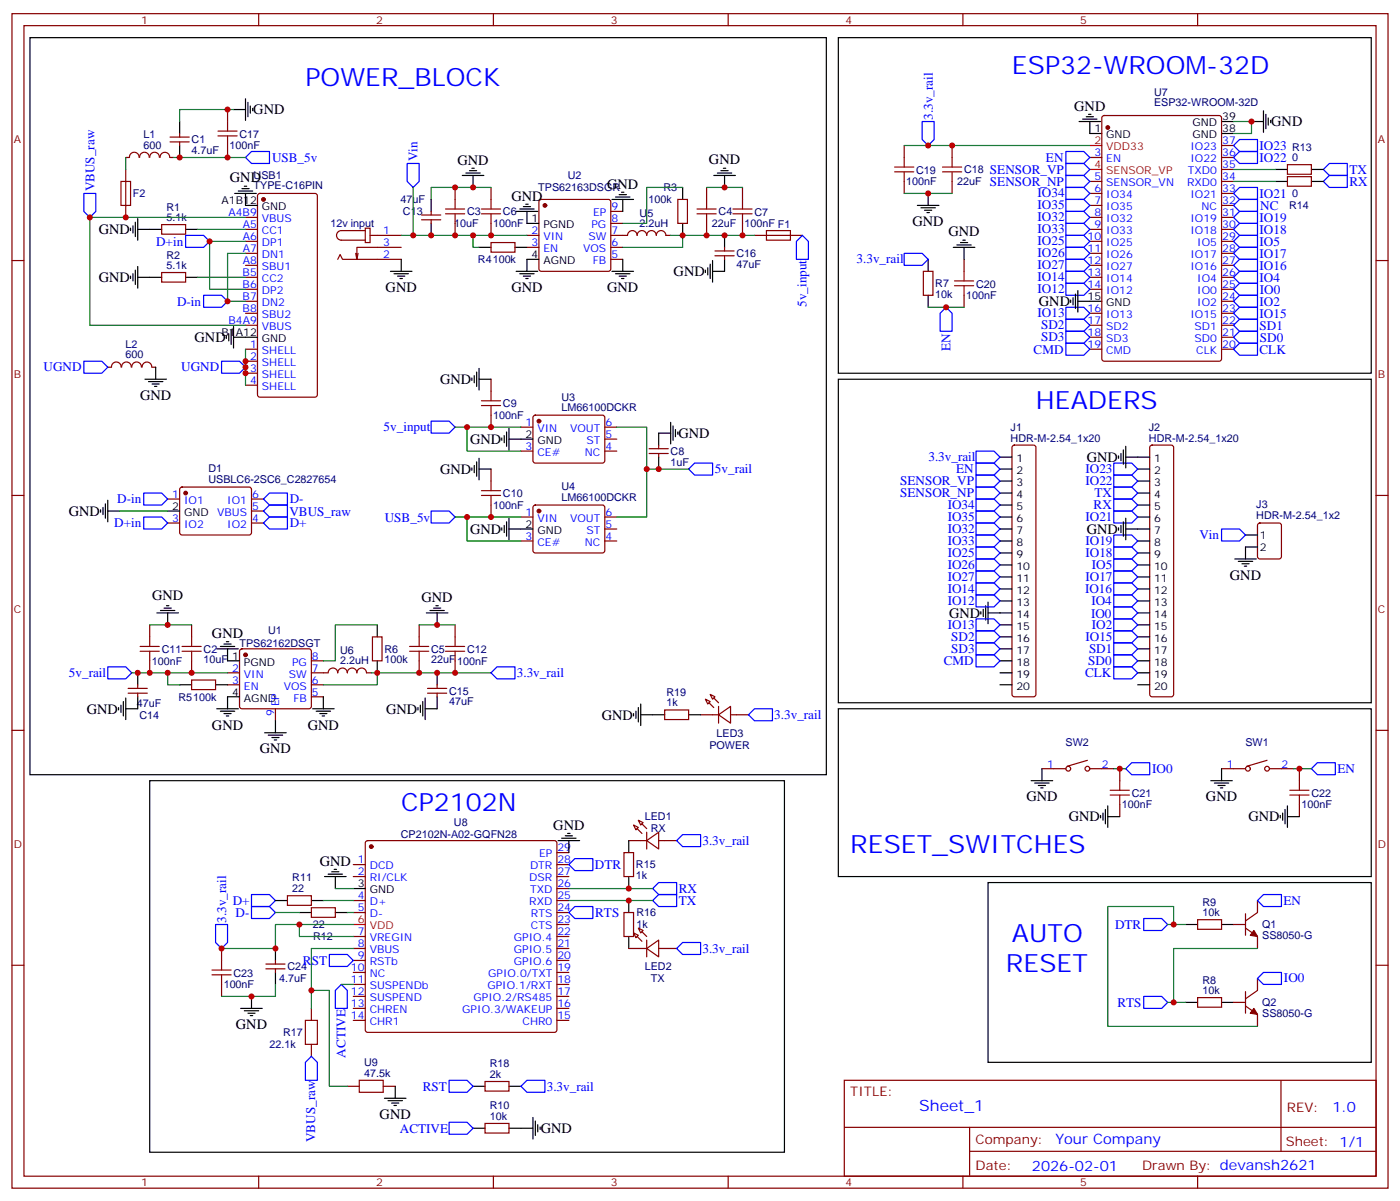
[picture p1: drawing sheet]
<svg xmlns="http://www.w3.org/2000/svg" width="412mm" height="354mm" viewBox="0 0 412 354" stroke-linecap="round" stroke-linejoin="round" font-family="sans-serif">
<g fill="none" stroke="#870000" stroke-width=".35">
<path d="M3.5 4h405.4v345.7h-405.4zM7.1 7.5h398.2v338.7h-398.2zM76.2 4v3.5M145.3 4v3.5M214.5 4v3.5M283.6 4v3.5M352.8 4v3.5M52.9 39.3v1.1M67 32.2v3.6M324.8 34.2l.5-.2h33.8l.7 .4v71.2l-.4 .7h-34.1l-.7-.4v-71.2zM37 49.9v14.1M37 46.4h1.1"/>
<path d="M38.1 46.3a1.41 1.41 0 0 1 1.4-1.5 1.41 1.41 0 0 1 1.5 1.5M41.1 46.3a1.41 1.41 0 0 1 1.4-1.5 1.41 1.41 0 0 1 1.4 1.5M44.1 46.3a1.41 1.41 0 0 1 1.4-1.5 1.41 1.41 0 0 1 1.4 1.5M47.2 46.3a1.41 1.41 0 0 1 1.4-1.5 1.41 1.41 0 0 1 1.4 1.5M50.1 46.4h1.1M50.1 41.8h5.6M50.1 40.4h5.6M52.9 41.8v1M67 42.8v3.6M76.1 57.1l.5-.2h16.2l.6 .5 .1 58.8-.5 .7h-16.4l-.7-.5-.1-58.8zM134.1 55.2v3.5M144.6 55.2v3.5"/>
<path d="M159 58.9l.5-.2h19.7l.5 .2 .2 .5v19.8l-.2 .5-.5 .2h-19.7l-.5-.3-.3-.4v-19.8zM199.7 58.7h2.8v7.1h-2.8zM208.1 55.2v3.5M218.7 55.2v3.5M266.3 42.8v3.6M266.3 53.4v3.5M280.5 42.8v3.6M280.5 53.4v3.5M321 46.4h3.6M321 53.4h3.6M321 56.9h3.6M359.8 46.4h3.6"/>
<path d="M359.8 42.8h3.6M359.8 49.9h3.6M359.8 53.4h3.6M359.8 56.9h3.6M379.2 48.5h7.1v2.8h-7.1zM379.2 52h7.1v2.8h-7.1zM3.5 76.7h3.6M47.6 66.1h7.1v2.8h-7.1zM72.3 64h3.5M72.3 67.5h3.5M72.3 71h3.5M72.3 74.6h3.5"/>
<path d="M72.3 78.1h3.5M99.5 76.3l.7-1.4 .7 1.4h17.3M105.5 74.6l-.4 1.7M107.6 67.2h1.4v4.2h-1.4zM107.6 67.9h-7.1a1.41 1.41 0 0 0-1.4 1.4 1.41 1.41 0 0 0 1.4 1.4h7.1M109 69.3h9.2M118.2 72.8h-13.1v3.5l-.3-1.7M124.2 64.7h5.6M124.2 63.3h5.6M127 62.2v1.1M127 64.7v1.1M134.1 65.8v3.5"/>
<path d="M144.6 71.4h7.1v2.8h-7.1zM144.6 65.8v3.5M155.2 69.3h3.5M155.2 72.8h3.5M179.9 69.3h5a1.41 1.41 0 0 1 1.4-1.4 1.41 1.41 0 0 1 1.4 1.4 1.41 1.41 0 0 1 1.4-1.4 1.41 1.41 0 0 1 1.4 1.4 1.41 1.41 0 0 1 1.4-1.4 1.41 1.41 0 0 1 1.4 1.4 1.41 1.41 0 0 1 1.4-1.4 1.41 1.41 0 0 1 1.4 1.4h1.5M179.9 72.8h3.5M179.9 76.3h3.5M179.9 65.8h3.5M179.9 62.2h3.5M208.1 65.8v3.5M210.6 75.3h5.7M210.6 73.9h5.7"/>
<path d="M213.4 72.8v1.1M213.4 75.3v1M218.7 65.8v3.5M222.2 69.3h14.2M272 79.9h2.8v7h-2.8zM284 76.3v3.6M321 64h3.6M321 67.5h3.6M321 71h3.6M321 74.6h3.6M321 78.1h3.6M321 60.5h3.6"/>
<path d="M359.8 64h3.6M359.8 67.5h3.6M359.8 71h3.6M359.8 74.6h3.6M359.8 78.1h3.6M359.8 60.5h3.6M405.3 76.7h3.6M47.6 80.2h7.1v2.8h-7.1zM72.3 81.6h3.5M72.3 85.2h3.5M72.3 88.7h3.5M72.3 92.2h3.5"/>
<path d="M72.3 95.7h3.5M284 86.9v3.6M321 81.6h3.6M321 85.2h3.6M321 92.2h3.6M321 95.7h3.6M321 99.3h3.6M359.8 81.6h3.6M359.8 85.2h3.6M359.8 88.7h3.6M359.8 92.2h3.6M359.8 95.7h3.6"/>
<path d="M359.8 99.3h3.6M31.7 108.1h1.1M32.9 108.1a1.41 1.41 0 0 1 1.4-1.5 1.41 1.41 0 0 1 1.4 1.5M35.8 108.1a1.41 1.41 0 0 1 1.4-1.5 1.41 1.41 0 0 1 1.5 1.5M38.8 108.1a1.41 1.41 0 0 1 1.4-1.5 1.41 1.41 0 0 1 1.4 1.5M41.9 108.1a1.41 1.41 0 0 1 1.4-1.5 1.41 1.41 0 0 1 1.4 1.5M44.8 108.1h1.1M72.3 102.8h3.5M72.3 106.3h3.5M72.3 109.9h3.5M72.3 113.4h3.5M144.6 111.6v3.5"/>
<path d="M321 102.8h3.6M359.8 102.8h3.6M144.6 122.2v3.5M144.6 138.1v3.5M153.5 125.7h3.5M153.5 132.8h3.5M157.2 122.4l.5-.2 20 .1 .5 .6-.1 13-.7 .4-20-.1-.4-.6v-12.7zM178.2 125.7h3.5M178.2 132.8h3.5M178.2 129.3h3.5M191.2 133.5h5.6M191.2 132.1h5.6"/>
<path d="M194 131v1.1M194 133.5v1M298.3 131.2l.5-.2h5.6l.5 .2 .3 .5v72.7l-.3 .5-.5 .2h-5.6l-.5-.2-.2-.5v-72.7zM338.9 131.2l.5-.2h5.6l.5 .2 .2 .5v72.7l-.2 .5-.5 .2h-5.6l-.5-.2-.2-.5v-72.7zM3.5 145.8h3.6M49.4 146.9h3.5M49.4 154h3.5M53.2 143.6l.4-.2h20.1l.4 .7-.1 12.9-.6 .5-20.1-.1-.4-.6v-12.7zM74.1 146.9h3.5M74.1 154h3.5M74.1 150.4h3.5M144.6 148.7v3.5"/>
<path d="M153.5 152.2h3.5M153.5 159.2h3.5M157.2 148.9l.5-.2h20l.5 .7-.1 12.9-.7 .5-20-.1-.4-.6v-12.7zM178.2 152.2h3.5M178.2 159.2h3.5M178.2 155.7h3.5M370.7 154.2l.4-.2h5.7l.6 .4 .1 9.4-.5 .7h-5.9l-.6-.4-.1-9.4zM405.3 145.8h3.6M44.1 183.9v3.6M44.1 194.5v3.5M56.4 183.9v3.6M56.4 194.5v3.5"/>
<path d="M67 198h3.6M70.8 191.2l.5-.2h19.7l.5 .2 .2 .5v16.2l-.2 .5-.5 .2h-19.7l-.5-.2-.2-.5v-16.2zM91.7 198h5a1.41 1.41 0 0 1 1.4-1.4 1.41 1.41 0 0 1 1.4 1.5 1.41 1.41 0 0 1 1.4-1.5 1.41 1.41 0 0 1 1.4 1.5 1.41 1.41 0 0 1 1.4-1.5 1.41 1.41 0 0 1 1.4 1.5 1.41 1.41 0 0 1 1.4-1.5 1.41 1.41 0 0 1 1.4 1.5l1.5-.1M91.7 194.5h3.5M109.7 187.5h2.8v7h-2.8zM123.5 183.9v3.6M123.5 194.5v3.5M134.1 183.9v3.6M134.1 194.5v3.5M3.5 215h3.6M37.7 204h5.7M37.7 202.6h5.7"/>
<path d="M40.6 201.6v1M40.6 204v1.1M56.4 200.2h7.1v2.8h-7.1zM67 201.6h3.6M81.1 208.6v3.6M91.7 201.6h3.5M91.7 205.1h3.5M125.9 204h5.7M125.9 202.6h5.7M128.8 201.6v1M128.8 204v1.1M195.8 209h7v2.8h-7z"/>
<path d="M206.4 210.4h5.3M207.8 205.8l1.4 .7-.7 .7zM209.2 204.4l1.4 .7-.7 .7zM211.7 210.4l3.5-2.5v5zM211.7 207.9v5M215.2 210.4h5.3M405.3 215h3.6M306.9 226.3h7.1M320.3 223.8l-6 1.8M321 226.3h7.1M329.8 226.3v3.5M329.8 236.9v3.5"/>
<path d="M359.8 226.3h7.1M373.2 223.8l-6 1.8M373.9 226.3h7.1M382.8 226.3v3.5M382.8 236.9v3.5M104.1 254.5h3.5M104.1 258h3.5M107.8 247.6l.5-.2h55l.5 .2 .2 .5v55.1l-.2 .5-.5 .2h-55l-.5-.3-.2-.4v-55.1zM164 254.5h3.6M164 258h3.6M164 251h3.6M183.8 251h2.8v7h-2.8z"/>
<path d="M185.2 247.4h5.3M186.6 242.9l1.4 .7-.7 .7zM188 241.4l1.4 .7-.7 .8zM190.5 247.4l3.5-2.4v4.9zM190.5 245v4.9M194 247.4h5.3M65.3 279.2v3.5M84.7 263.7h7v2.8h-7zM91.7 267.2h7.1v2.8h-7.1zM104.1 265.1h3.5M104.1 268.6h3.5M104.1 275.7h3.5"/>
<path d="M104.1 279.2h3.5M164 272.1h3.6M164 265.1h3.6M164 268.6h3.6M164 275.7h3.6M164 279.2h3.6M164 261.5h3.6M183.8 268.6h2.8v7.1h-2.8zM185.2 279.2h5.3M186.6 274.6l1.4 .7-.7 .7zM188 273.2l1.4 .7-.7 .7zM190.5 279.2l3.5-2.5v5z"/>
<path d="M190.5 276.7v5M194 279.2h5.3M352.8 270.7h7v2.8h-7zM363.4 272.1h3.5M366.9 269v6.3M366.9 273.2l3.5 2.5v3.5M370.4 265.1v3.5l-3.5 2.5M3.5 284.1h3.6M65.3 289.8v3.5M78.3 285.2h5.7M78.3 283.8h5.7M81.1 282.7v1.1"/>
<path d="M81.1 285.2v1M91.7 296.8v3.6M104.1 282.7h3.5M104.1 286.2h3.5M104.1 289.8h3.5M104.1 293.3h3.5M104.1 296.8h3.5M164 282.7h3.6M164 286.2h3.6M164 289.8h3.6M164 293.3h3.6M164 296.8h3.6"/>
<path d="M352.8 293.7h7v2.8h-7zM363.4 295.1h3.5M366.9 291.9v6.3M366.9 296.1l3.5 2.5v3.5M370.4 288v3.5l-3.5 2.5M405.3 284.1h3.6M91.7 307.4v3.5M102.3 319.8h3.5M104.1 300.4h3.5M112.9 319.8h3.5M142.9 318.3h7v2.9h-7zM164 300.4h3.6"/>
<path d="M248.7 318h156.6v28.2h-156.6zM377.3 318v20.9M142.9 330.7h7v2.8h-7zM248.7 331.8h156.5M285.6 338.9h119.6M285.6 331.8v14.2M76.2 346.2v3.5M145.3 346.2v3.5M214.5 346.2v3.5M283.6 346.2v3.5M352.8 346.2v3.5"/>
<circle cx="314.7" cy="226.3" r=".71"/>
<circle cx="320.3" cy="226.3" r=".71"/>
<circle cx="367.6" cy="226.3" r=".71"/>
<circle cx="373.2" cy="226.3" r=".71"/>
</g>
<g fill="#870000" stroke="#870000" stroke-width=".35">
<path d="M369.4 273.9l1 1.8-2.1-.4z"/>
<path d="M369.4 296.8l1 1.8-2.1-.4z"/>
<path d="M187.7 243.9l1.4 1.4z"/>
<path d="M189.1 242.5l1.4 1.4z"/>
<path d="M187.7 275.7l1.4 1.4z"/>
<path d="M189.1 274.2l1.4 1.5z"/>
<path d="M208.8 206.9l1.5 1.4z"/>
<path d="M210.3 205.5l1.4 1.4z"/>
<circle cx="77.6" cy="58.7" r=".53"/>
<circle cx="54.7" cy="145.1" r=".53"/>
<circle cx="72.3" cy="192.8" r=".53"/>
<circle cx="160.5" cy="60.5" r=".53"/>
<circle cx="158.7" cy="124" r=".53"/>
<circle cx="158.7" cy="150.4" r=".53"/>
<circle cx="326.3" cy="37.5" r=".53"/>
<circle cx="109.4" cy="249.2" r=".53"/>
</g>
<g fill="none" stroke="#000" stroke-width=".35">
<path d="M8.8 11.1h234.6v216.9h-234.6zM246.9 11.1h157v98.8h-157zM52.9 35.8v3.5M68.8 32.2h3.5M72.3 29.1v6.3M73 30.1v4.3M73.7 31.2v2.1M74.4 31.9v.7M317.9 35.8h6.3M318.9 35.1h4.2M320 34.4h2.1M320.7 33.7h.7"/>
<path d="M321 35.8v3.5h3.6M359.8 35.8h3.6M359.8 39.3h3.6M368.7 35.8h3.5M372.2 32.6v6.3M372.9 33.7v4.2M373.6 34.7v2.1M374.3 35.4v.7M52.9 42.8v3.6M69.1 56.9h6.4M70.2 56.2h4.2M71.3 55.5h2.1"/>
<path d="M72 54.8h.7M72.3 56.9v3.6h3.5M127 58.7v3.5M136.2 51.6h6.3M137.2 50.9h4.3M138.3 50.2h2.1M139 49.5h.7M139.3 51.6v3.6M180.3 58.7h6.3M181.3 58h4.3M182.4 57.3h2.1M183.1 56.6h.7"/>
<path d="M183.4 58.7v3.5M201.1 55.2v3.5M210.3 51.6h6.3M211.3 50.9h4.2M212.4 50.2h2.1M213.1 49.5h.7M213.4 51.6v3.6M273.4 56.9v3.6M375.7 49.9h3.5M375.7 53.4h3.5M386.3 49.9h3.5M386.3 53.4h3.5"/>
<path d="M38.5 67.2v.7M39.2 66.5v2.1M39.9 65.4v4.2M39.9 79.5v4.2M40.6 67.5h7M40.6 64.3v6.4M40.6 78.5v6.3M54.7 67.5h3.5M115 79.9h6.4M118.2 76.3v3.6M127 65.8v3.5M141.1 72.8h3.5"/>
<path d="M151.7 72.8h3.5M152 79.9h6.4M152 62.2h6.4M153.1 61.5h4.2M154.2 60.8h2.1M154.9 60.1h.7M155.2 62.2v3.6h3.5M158.7 76.3h-3.5v3.6M180.3 79.9h6.3M183.4 76.3v3.6M201.1 65.8v3.5M207.8 79.5v.7"/>
<path d="M208.5 78.8v2.1M209.2 77.8v4.2M209.9 76.7v6.3M213.4 76.3v3.6h-3.5M213.4 69.3v3.5M270.2 60.5h6.4M271.3 61.2h4.2M272.3 61.9h2.2M273 62.6h.8M273.4 76.3v3.6M280.8 72.8h6.4M281.9 72.1h4.2"/>
<path d="M282.9 71.4h2.1M283.6 70.7h.7M284 72.8v3.5M38.5 81.3v.7M39.2 80.6v2.1M40.6 81.6h7M54.7 81.6h3.5M66.7 98.9v.7M67.4 98.2v2.1M68.1 97.2v4.2M68.8 99.3h7M68.8 96.1v6.3"/>
<path d="M116.1 80.6h4.2M117.1 81.3h2.1M117.8 82h.7M153.1 80.6h4.2M154.2 81.3h2.1M154.9 82h.7M181.3 80.6h4.3M182.4 81.3h2.1M183.1 82h.7M273.4 86.9v3.6M315.4 88.3v.7M316.1 87.6v2.1"/>
<path d="M316.8 86.6v4.2M317.5 88.7h7.1M317.5 85.5v6.4M42.7 111.6h6.3M43.7 112.3h4.3M44.8 113h2.1M45.5 113.7h.7M45.9 108.1v3.5M139 111.3v.7M139.7 110.6v2.1M140.4 109.5v4.2M141.1 111.6h3.5"/>
<path d="M141.1 108.4v6.4M246.9 111.6h157v95.3h-157zM139 137.7v.7M139.7 137v2.1M140.4 136v4.2M141.1 134.9v6.4M141.1 138.1h3.5M147.8 128.9v.7M148.5 128.2v2.1M149.2 127.1v4.3M149.9 129.3h7.1M149.9 126.1v6.3"/>
<path d="M194 134.5v3.6M197.6 127.5h-3.6v3.5M197.6 124.3v6.4M198.3 125.4v4.2M199 126.4v2.2M199.7 127.1v.7M294.6 138.1h3.5M294.6 134.5h3.5M329.5 134.2v.7M330.2 133.5v2.1M330.9 132.4v4.3M331.6 134.5h7.1"/>
<path d="M331.6 131.4v6.3M335.1 138.1h3.6M29.6 150.1v.7M30.3 149.4v2.1M31 148.3v4.2M31.7 150.4h3.6M31.7 147.2v6.4M49.4 150.4h3.5M147.8 155.4v.7M148.5 154.7v2.1M149.2 153.6v4.2M149.9 155.7h7.1"/>
<path d="M149.9 152.5v6.4M294.6 155.7h3.5M294.6 141.6h3.5M294.6 145.1h3.5M294.6 148.7h3.5M294.6 152.2h3.5M294.6 159.2h3.5M329.5 155.4v.7M330.2 154.7v2.1M330.9 153.6v4.2M331.6 155.7h7.1M331.6 152.5v6.4"/>
<path d="M335.1 141.6h3.6M335.1 145.1h3.6M335.1 148.7h3.6M335.1 152.2h3.6M335.1 159.2h3.6M366.9 157.5h3.5M47.3 179.7h4.2M48.3 179h2.1M49 178.3h.7M126.6 179.7h4.3M127.7 179h2.1M128.4 178.3h.7"/>
<path d="M289.6 179.4v2.1M290.3 178.3v4.2M291 177.2v6.4M294.6 162.8h3.5M294.6 166.3h3.5M294.6 169.8h3.5M294.6 173.4h3.5M294.6 176.9h3.5M335.1 162.8h3.6M335.1 166.3h3.6M335.1 169.8h3.6M335.1 173.4h3.6"/>
<path d="M335.1 176.9h3.6M363.7 164.5h6.4M364.8 165.2h4.2M365.8 165.9h2.1M366.5 166.7h.7M370.4 161h-3.5v3.5M40.6 198v3.6M46.2 180.4h6.4M49.4 180.4v3.5M63.9 191h6.3M64.9 190.3h4.2M66 189.6h2.1"/>
<path d="M66.7 188.9h.7M67 191v3.5h3.6M111.1 183.9v3.6M111.1 194.5v3.5M125.6 180.4h6.3M128.8 180.4v3.5M128.8 198v3.6M288.9 180.1v.7M291 180.4h7.1M294.6 194.5h3.5M294.6 191h3.5M294.6 183.9h3.5"/>
<path d="M294.6 187.5h3.5M294.6 198h3.5M335.1 194.5h3.6M335.1 180.4h3.6M335.1 191h3.6M335.1 183.9h3.6M335.1 187.5h3.6M335.1 198h3.6M34.9 208.3v.7M35.6 207.6v2.1M36.3 206.5v4.2M37 205.5v6.3"/>
<path d="M40.6 205.1v3.5h-3.6M52.9 201.6h3.5M63.5 201.6h3.5M63.9 208.6h6.3M64.9 209.3h4.2M66 210h2.1M66.7 210.7h.7M70.6 205.1h-3.6v3.5M78 215.7h6.3M79 216.4h4.3M80.1 217.1h2.1M80.8 217.8h.7"/>
<path d="M81.1 212.2v3.5M92.1 208.6h6.3M93.1 209.3h4.3M94.2 210h2.1M94.9 210.7h.7M95.2 205.1v3.5M123.1 208.3v.7M123.8 207.6v2.1M124.5 206.5v4.2M125.2 205.5v6.3M128.8 205.1v3.5h-3.6M186.6 210v.7"/>
<path d="M187.3 209.3v2.2M188 208.3v4.2M188.7 210.4h7.1M188.7 207.2v6.4M202.8 210.4h3.6M246.9 208.6h157v49.4h-157zM294.6 201.6h3.5M335.1 201.6h3.6M44.1 229.8h187v109.4h-187zM303.7 229.8h6.4M304.8 230.5h4.2M305.9 231.2h2.1"/>
<path d="M306.6 231.9h.7M306.9 226.3v3.5M324.9 239.3v2.1M325.6 238.3v4.2M326.3 237.2v6.4M356.7 229.8h6.3M357.7 230.5h4.2M358.8 231.2h2.1M359.5 231.9h.7M359.8 226.3v3.5M377.8 239.3v2.1M378.5 238.3v4.2"/>
<path d="M379.2 237.2v6.4M95.6 258h6.4M96.7 257.3h4.2M97.7 256.6h2.1M98.4 255.9h.7M98.8 258v3.5M164.4 247.4h6.3M165.5 246.7h4.2M166.5 246h2.1M167.2 245.3h.7M167.6 247.4v3.6M185.2 247.4v3.6"/>
<path d="M185.2 258v3.5M291 259.8h112.9v52.9h-112.9zM324.2 240v.7M326.3 240.4h3.5M377.1 240v.7M379.2 240.4h3.6M81.1 279.2v3.5M81.1 265.1h3.6M88.2 268.6h3.5M91.7 265.1h3.5M98.8 268.6h3.5M104.1 261.5h3.5"/>
<path d="M185.2 265.1v3.5M185.2 275.7v3.5M349.2 272.1h3.6M359.8 272.1h3.6M70.9 296.8h6.4M72 297.5h4.2M73 298.2h2.1M73.7 298.9h.7M74.1 293.3v3.5M81.1 286.2v3.6M349.2 295.1h3.6M359.8 295.1h3.6"/>
<path d="M116.4 319.8v3.5M139.3 319.8h3.6M149.9 319.8h3.6M113.2 323.3h6.4M114.3 324h4.2M115.4 324.7h2.1M116.1 325.4h.7M139.3 332.1h3.6M149.9 332.1h7.1M157 328.9v6.4M157.7 330v4.2M158.4 331v2.2"/>
<path d="M159.1 331.8v.7"/>
</g>
<g fill="none" stroke="#008700" stroke-width=".35">
<path d="M68.8 32.2h-15.9v3.6M363.4 35.8h5.3v3.5h-5.3M37 46.4v3.5M51.2 46.4h21.1M121.7 55.2v14.1M144.6 55.2h-17.6v3.5M201.1 55.2h-10.6v10.6h-7.1M208.1 55.2h10.6M266.3 42.8h54.7M266.3 56.9h14.2M363.4 49.9h12.3M363.4 53.4h12.3"/>
<path d="M58.2 67.5h14.1M72.3 71h-10.6v14.2h10.6M72.3 74.6h-5.3v14.1h5.3M72.3 64h-45.8v31.7h45.8M118.2 69.3h37M139.3 69.3v3.5h1.8M197.6 69.3h24.6M201.1 69.3v3.5h-17.7M58.2 81.6h14.1M273.4 90.5h10.6M72.3 102.8v10.6M134.1 125.7h19.4"/>
<path d="M137.6 125.7v7.1h15.9M181.7 125.7h8.8v26.5h-8.8M190.5 138.1h12.3M35.3 150.4h14.1M134.1 152.2h19.4M137.6 152.2v7h15.9M38.8 198h28.2M44.1 183.9h12.3M49.4 198v3.6h3.5M109.4 198h35.2M111.1 198v3.6h-15.9M111.1 183.9h-12.3v10.6h-3.6"/>
<path d="M123.5 183.9h10.6M328.1 226.3h3.5M381 226.3h5.3M81.1 268.6h7.1M88.2 272.1v3.6h15.9M95.2 265.1h8.9M98.8 261.5h5.3M102.3 268.6h1.8M104.1 272.1h-23v7.1h-15.8M104.1 279.2h-12.4v17.6M167.6 261.5h24.7M167.6 265.1h24.7"/>
<path d="M344 272.1h5.2M345.7 272.1v-5.3h-19.4v35.3h44.1M370.4 279.2h-24.7v15.9M81.1 289.8v3.5h-15.8M91.7 291.5h5.3v28.3h5.3M100.5 289.8h3.6M344 295.1h5.2"/>
</g>
<g fill="none" stroke="#00f" stroke-width=".35">
<path d="M271.6 35.8h3.6v5.3l-1.8 1.7-1.8-1.7zM24.7 56.9h3.5v5.3l-1.7 1.8-1.8-1.8zM72.3 46.4l1.8-1.8h5.3v3.5h-5.3zM119.9 48.1h3.6v5.3l-1.8 1.8-1.8-1.8zM314 55.2h5.3l1.7 1.7-1.7 1.8h-5.3zM314 58.7h5.3l1.7 1.8-1.7 1.7h-5.3zM314 48.1h5.3l1.7 1.8-1.7 1.7h-5.3zM314 51.6h5.3l1.7 1.8-1.7 1.8h-5.3zM314 44.6h5.3l1.7 1.8-1.7 1.7h-5.3zM363.4 46.4l1.7-1.8h5.3v3.5h-5.3zM363.4 42.8l1.7-1.7h5.3v3.5h-5.3zM365.1 55.2h5.3v3.5h-5.3l-1.7-1.8z"/>
<path d="M365.1 58.7h5.3v3.5h-5.3l-1.7-1.7zM389.8 49.9l1.8-1.8h5.3v3.5h-5.3zM389.8 53.4l1.8-1.8h5.3v3.6h-5.3zM54.7 69.3h5.3l1.7 1.7-1.7 1.8h-5.3zM236.4 69.3l1.7 1.7v5.3h-3.5v-5.3zM266.3 74.6h5.3l1.8 1.7-1.8 1.8h-5.3zM314 79.9h5.3l1.7 1.7-1.7 1.8h-5.3zM314 69.3h5.3l1.7 1.7-1.7 1.8h-5.3zM314 72.8h5.3l1.7 1.8-1.7 1.7h-5.3zM314 76.3h5.3l1.7 1.8-1.7 1.8h-5.3zM314 62.2h5.3l1.7 1.8-1.7 1.8h-5.3zM314 65.8h5.3l1.7 1.7-1.7 1.8h-5.3z"/>
<path d="M363.4 78.1l1.7-1.8h5.3v3.6h-5.3zM363.4 74.6l1.7-1.8h5.3v3.5h-5.3zM365.1 69.3h5.3v3.5h-5.3l-1.7-1.8zM365.1 65.8h5.3v3.5h-5.3l-1.7-1.8zM365.1 62.2h5.3v3.6h-5.3l-1.7-1.8zM60 86.9h5.3l1.7 1.8-1.7 1.8h-5.3zM278.7 90.5l1.8 1.7v5.3h-3.6v-5.3zM314 83.4h5.3l1.7 1.8-1.7 1.7h-5.3zM314 90.5h5.3l1.7 1.7-1.7 1.8h-5.3zM314 94h5.3l1.7 1.7-1.7 1.8h-5.3zM314 97.5h5.3l1.7 1.8-1.7 1.7h-5.3zM363.4 85.2l1.7-1.8h5.3v3.5h-5.3z"/>
<path d="M363.4 81.6l1.7-1.7h5.3v3.5h-5.3zM365.1 86.9h5.3v3.6h-5.3l-1.7-1.8zM365.1 90.5h5.3v3.5h-5.3l-1.7-1.8zM365.1 97.5h5.3v3.5h-5.3l-1.7-1.7zM365.1 94h5.3v3.5h-5.3l-1.7-1.8zM24.7 106.3h5.3l1.7 1.8-1.7 1.8h-5.3zM65.3 106.3h5.3l1.7 1.8-1.7 1.8h-5.3zM314 101h5.3l1.7 1.8-1.7 1.8h-5.3zM365.1 101h5.3v3.6h-5.3l-1.7-1.8zM127 124h5.3l1.8 1.7-1.8 1.8h-5.3zM202.8 138.1l1.8-1.8h5.3v3.5h-5.3zM287.5 136.3h5.3l1.8 1.8-1.8 1.7h-5.3z"/>
<path d="M287.5 139.8h5.3l1.8 1.8-1.8 1.8h-5.3zM287.5 132.8h5.3l1.8 1.7-1.8 1.8h-5.3zM328.1 136.3h5.3l1.7 1.8-1.7 1.7h-5.3zM328.1 139.8h5.3l1.7 1.8-1.7 1.8h-5.3zM42.3 152.2h5.3l1.8 1.8-1.8 1.7h-5.3zM42.3 145.1h5.3l1.8 1.8-1.8 1.8h-5.3zM77.6 150.4l1.8-1.7h5.3v3.5h-5.3zM77.6 154l1.8-1.8h5.3v3.5h-5.3zM77.6 146.9l1.8-1.8h5.3v3.6h-5.3zM127 150.4h5.3l1.8 1.8-1.8 1.8h-5.3zM287.5 143.4h5.3l1.8 1.7-1.8 1.8h-5.3zM287.5 146.9h5.3l1.8 1.8-1.8 1.7h-5.3z"/>
<path d="M287.5 150.4h5.3l1.8 1.8-1.8 1.8h-5.3zM287.5 157.5h5.3l1.8 1.7-1.8 1.8h-5.3zM287.5 154h5.3l1.8 1.7-1.8 1.8h-5.3zM328.1 146.9h5.3l1.7 1.8-1.7 1.7h-5.3zM328.1 143.4h5.3l1.7 1.7-1.7 1.8h-5.3zM328.1 150.4h5.3l1.7 1.8-1.7 1.8h-5.3zM328.1 157.5h5.3l1.7 1.7-1.7 1.8h-5.3zM359.8 155.7h5.3l1.8 1.8-1.8 1.7h-5.3zM287.5 168.1h5.3l1.8 1.7-1.8 1.8h-5.3zM287.5 164.5h5.3l1.8 1.8-1.8 1.8h-5.3zM287.5 161h5.3l1.8 1.8-1.8 1.7h-5.3zM287.5 171.6h5.3l1.8 1.8-1.8 1.7h-5.3z"/>
<path d="M287.5 175.1h5.3l1.8 1.8-1.8 1.7h-5.3zM328.1 161h5.3l1.7 1.8-1.7 1.7h-5.3zM328.1 168.1h5.3l1.7 1.7-1.7 1.8h-5.3zM328.1 171.6h5.3l1.7 1.8-1.7 1.7h-5.3zM328.1 164.5h5.3l1.7 1.8-1.7 1.8h-5.3zM328.1 175.1h5.3l1.7 1.8-1.7 1.7h-5.3zM328.1 178.6h5.3l1.7 1.8-1.7 1.8h-5.3zM31.7 196.3h5.3l1.8 1.7-1.8 1.8h-5.3zM144.6 198l1.8-1.7h5.3v3.5h-5.3zM287.5 192.8h5.3l1.8 1.7-1.8 1.8h-5.3zM287.5 189.2h5.3l1.8 1.8-1.8 1.8h-5.3zM287.5 185.7h5.3l1.8 1.8-1.8 1.7h-5.3z"/>
<path d="M287.5 182.2h5.3l1.8 1.7-1.8 1.8h-5.3zM328.1 196.3h5.3l1.7 1.7-1.7 1.8h-5.3zM328.1 189.2h5.3l1.7 1.8-1.7 1.8h-5.3zM328.1 192.8h5.3l1.7 1.7-1.7 1.8h-5.3zM328.1 185.7h5.3l1.7 1.8-1.7 1.7h-5.3zM328.1 182.2h5.3l1.7 1.7-1.7 1.8h-5.3zM220.5 210.4l1.7-1.8h5.3v3.6h-5.3zM333.4 224.5h5.3v3.5h-5.3l-1.8-1.7zM386.3 226.3l1.8-1.8h5.2v3.5h-5.2zM167.6 254.5l1.7-1.8h5.3v3.6h-5.3zM199.3 247.4l1.8-1.7h5.3v3.5h-5.3zM63.5 272.1h3.5v5.3l-1.7 1.8-1.8-1.8z"/>
<path d="M74.1 263.3h5.3l1.7 1.8-1.7 1.7h-5.3zM74.1 266.8h5.3l1.7 1.8-1.7 1.8h-5.3zM167.6 268.6l1.7-1.8h5.3v3.6h-5.3zM192.3 261.5l1.7-1.7h5.3v3.5h-5.3zM192.3 265.1l1.7-1.8h5.3v3.5h-5.3zM201.1 277.4h5.3v3.6h-5.3l-1.8-1.8zM336.9 270.4h5.3l1.8 1.7-1.8 1.8h-5.3zM370.4 265.1l1.8-1.8h5.3v3.5h-5.3zM97 281h5.3l1.8 1.7-1.8 1.8h-5.3zM100.5 289.8l1.8 1.7v5.3h-3.5v-5.3zM336.9 293.3h5.3l1.8 1.8-1.8 1.7h-5.3zM370.4 288l1.8-1.8h5.3v3.6h-5.3z"/>
<path d="M90 312.7l1.7-1.8 1.8 1.8v5.3h-3.5zM132.3 318h5.3l1.7 1.8-1.7 1.7h-5.3zM155.2 318h5.3v3.5h-5.3l-1.7-1.7zM132.3 330.3h5.3l1.7 1.8-1.7 1.8h-5.3z"/>
</g>
<g fill="none" stroke="#a10000" stroke-width=".35">
<path d="M64.2 38.6h5.6M67 35.8v2.8M35.6 53.4h2.9v7.1h-2.9zM64.2 40h5.6M67 40v2.8M134.1 58.7v2.8M144.6 58.7v2.8M208.1 58.7v2.8M218.7 58.7v2.8M263.5 50.6h5.7M263.5 49.2h5.7M266.3 46.4v2.8"/>
<path d="M266.3 50.6v2.8M277.6 50.6h5.7M277.6 49.2h5.7M280.5 46.4v2.8M280.5 50.6v2.8M131.2 62.9h5.7M131.2 61.5h5.7M134.1 62.9v2.9M141.8 62.9h5.7M141.8 61.5h5.7M144.6 62.9v2.9M205.3 62.9h5.7"/>
<path d="M205.3 61.5h5.7M208.1 62.9v2.9M215.9 62.9h5.6M215.9 61.5h5.6M218.7 62.9v2.9M225.8 67.9h7v2.8h-7zM284 79.9v2.8M281.2 82.7h5.6M281.2 84.1h5.6M284 84.1v2.8M141.8 119.4h5.7M141.8 118h5.7"/>
<path d="M144.6 115.1v2.9M144.6 119.4v2.8M141.8 145.8h5.7M141.8 144.4h5.7M144.6 141.6v2.8M144.6 145.8v2.9M41.3 191.7h5.6M41.3 190.3h5.6M44.1 187.5v2.8M44.1 191.7v2.8M53.6 191.7h5.7M53.6 190.3h5.7"/>
<path d="M56.4 187.5v2.8M56.4 191.7v2.8M120.6 191.7h5.7M120.6 190.3h5.7M123.5 187.5v2.8M123.5 191.7v2.8M131.2 191.7h5.7M131.2 190.3h5.7M134.1 187.5v2.8M134.1 191.7v2.8M327 234h5.7M327 232.6h5.7"/>
<path d="M329.8 229.8v2.8M329.8 234v2.9M379.9 234h5.7M379.9 232.6h5.7M382.8 229.8v2.8M382.8 234v2.9M62.4 285.5h5.7M62.4 286.9h5.7M65.3 282.7v2.8M65.3 286.9v2.9M90 300.4h3.5v7h-3.5zM105.8 318h7.1v3.5h-7.1z"/>
</g>
<path d="M321 49.9h3.6M321 42.8h3.6M104.1 272.1h3.5" fill="none" stroke="#f00" stroke-width=".35"/>
<g fill="#c00">
<circle cx="72.3" cy="106.3" r=".88"/>
<circle cx="72.3" cy="109.9" r=".88"/>
<circle cx="72.3" cy="108.1" r=".88"/>
<circle cx="61.7" cy="71" r=".88"/>
<circle cx="67" cy="88.7" r=".88"/>
<circle cx="26.5" cy="64" r=".88"/>
<circle cx="37" cy="64" r=".88"/>
<circle cx="52.9" cy="46.4" r=".88"/>
<circle cx="134.1" cy="69.3" r=".88"/>
<circle cx="144.6" cy="69.3" r=".88"/>
<circle cx="139.3" cy="55.2" r=".88"/>
<circle cx="218.7" cy="69.3" r=".88"/>
<circle cx="208.1" cy="69.3" r=".88"/>
<circle cx="201.1" cy="69.3" r=".88"/>
<circle cx="213.4" cy="55.2" r=".88"/>
<circle cx="139.3" cy="69.3" r=".88"/>
<circle cx="137.6" cy="125.7" r=".88"/>
<circle cx="137.6" cy="152.2" r=".88"/>
<circle cx="144.6" cy="125.7" r=".88"/>
<circle cx="144.6" cy="152.2" r=".88"/>
<circle cx="190.5" cy="138.1" r=".88"/>
<circle cx="194" cy="138.1" r=".88"/>
<circle cx="44.1" cy="198" r=".88"/>
<circle cx="56.4" cy="198" r=".88"/>
<circle cx="49.4" cy="198" r=".88"/>
<circle cx="49.4" cy="183.9" r=".88"/>
<circle cx="123.5" cy="198" r=".88"/>
<circle cx="134.1" cy="198" r=".88"/>
<circle cx="111.1" cy="198" r=".88"/>
<circle cx="128.8" cy="183.9" r=".88"/>
<circle cx="127" cy="69.3" r=".88"/>
<circle cx="134.1" cy="55.2" r=".88"/>
<circle cx="213.4" cy="69.3" r=".88"/>
<circle cx="40.6" cy="198" r=".88"/>
<circle cx="128.8" cy="198" r=".88"/>
<circle cx="67" cy="46.4" r=".88"/>
<circle cx="67" cy="32.2" r=".88"/>
<circle cx="368.7" cy="35.8" r=".88"/>
<circle cx="280.5" cy="42.8" r=".88"/>
<circle cx="273.4" cy="42.8" r=".88"/>
<circle cx="273.4" cy="56.9" r=".88"/>
<circle cx="278.7" cy="90.5" r=".88"/>
<circle cx="121.7" cy="69.3" r=".88"/>
<circle cx="329.8" cy="226.3" r=".88"/>
<circle cx="382.8" cy="226.3" r=".88"/>
<circle cx="345.7" cy="295.1" r=".88"/>
<circle cx="345.7" cy="272.1" r=".88"/>
<circle cx="81.1" cy="279.2" r=".88"/>
<circle cx="88.2" cy="272.1" r=".88"/>
<circle cx="74.1" cy="293.3" r=".88"/>
<circle cx="185.2" cy="261.5" r=".88"/>
<circle cx="185.2" cy="265.1" r=".88"/>
<circle cx="65.3" cy="279.2" r=".88"/>
<circle cx="91.7" cy="291.5" r=".88"/>
</g>
<g font-size="7.4" fill="#00f">
<text x="298.1" y="21.7">ESP32-WROOM-32D</text>
<text x="90" y="25.2">POWER_BLOCK</text>
<text x="305.2" y="120.4">HEADERS</text>
<text x="118.2" y="238.6">CP2102N</text>
<text x="250.5" y="251">RESET_SWITCHES</text>
<text x="298.1" y="277.4">AUTO</text>
<text x="296.3" y="286.2">RESET</text>
</g>
<text font-size="4.6" fill="#00f" x="270.8" y="327">Sheet_1</text>
<g font-size="4.2">
<text x="74.6" y="33.7">GND</text>
<text x="316.4" y="32.5">GND</text>
<text x="374.5" y="37.2">GND</text>
<text x="67.7" y="53.7">GND</text>
<text x="134.8" y="48.5">GND</text>
<text x="208.8" y="48.4">GND</text>
<text x="150.6" y="59.1">GND</text>
<text x="178.9" y="55.6">GND</text>
<text x="29.1" y="69">GND</text>
<text x="268.8" y="66.5">GND</text>
<text x="279.4" y="69.6">GND</text>
<text x="29.1" y="83.1">GND</text>
<text x="198.4" y="81.4">GND</text>
<text x="113.6" y="86">GND</text>
<text x="150.6" y="86">GND</text>
<text x="178.9" y="86">GND</text>
<text x="306" y="90.2">GND</text>
<text x="57.3" y="100.7">GND</text>
<text x="129.6" y="113">GND</text>
<text x="41.3" y="117.7">GND</text>
<text x="138.5" y="130.7">GND</text>
<text x="199.8" y="128.9">GND</text>
<text x="320.1" y="136">GND</text>
<text x="129.6" y="139.5">GND</text>
<text x="20.3" y="151.9">GND</text>
<text x="138.5" y="157.1">GND</text>
<text x="320.1" y="157.1">GND</text>
<text x="362.3" y="170.6">GND</text>
<text x="44.8" y="176.5">GND</text>
<text x="124.2" y="177.1">GND</text>
<text x="279.6" y="181.9">GND</text>
<text x="62.4" y="187.9">GND</text>
<text x="25.6" y="210">GND</text>
<text x="62.4" y="214.7">GND</text>
<text x="90.7" y="214.7">GND</text>
<text x="113.8" y="210">GND</text>
<text x="177.3" y="211.8">GND</text>
<text x="76.6" y="221.8">GND</text>
<text x="302.3" y="235.9">GND</text>
<text x="355.2" y="235.9">GND</text>
<text x="163" y="244.3">GND</text>
<text x="314.9" y="241.8">GND</text>
<text x="367.8" y="241.8">GND</text>
<text x="94.2" y="254.8">GND</text>
<text x="69.5" y="302.9">GND</text>
<text x="111.8" y="329.3">GND</text>
<text x="159.3" y="333.6">GND</text>
</g>
<g font-size="4.2" fill="#00f">
<text x="392.5" y="327.3">1.0</text>
<text x="310.9" y="336.8">Your Company</text>
<text x="304" y="344.6">2026-02-01</text>
</g>
<g font-size="3.9" fill="#00f">
<text x="274.8" y="35.2" transform="rotate(-90 274.8 35.2)">3.3v_rail</text>
<text x="80.1" y="47.6">USB_5v</text>
<text x="123" y="47.5" transform="rotate(-90 123 47.5)">Vin</text>
<text x="308.1" y="47.6">EN</text>
<text x="371" y="47.7">IO22</text>
<text x="371" y="44.2">IO23</text>
<text x="291.6" y="51.1">SENSOR_VP</text>
<text x="397.5" y="51.2">TX</text>
<text x="27.8" y="56.3" transform="rotate(-90 27.8 56.3)">VBUS_raw</text>
<text x="291.6" y="54.7">SENSOR_NP</text>
<text x="305.6" y="58.1">IO34</text>
<text x="371" y="58.3">IO21</text>
<text x="397.5" y="54.8">RX</text>
<text x="305.6" y="65.2">IO32</text>
<text x="305.6" y="61.6">IO35</text>
<text x="371" y="65.3">IO19</text>
<text x="371.2" y="61.7">NC</text>
<text x="305.6" y="68.7">IO33</text>
<text x="371" y="68.9">IO18</text>
<text x="46" y="72.3">D+in</text>
<text x="252.3" y="77.5">3.3v_rail</text>
<text x="305.6" y="72.2">IO25</text>
<text x="305.6" y="75.7">IO26</text>
<text x="371" y="72.4">IO5</text>
<text x="371" y="75.9">IO17</text>
<text x="305.6" y="82.8">IO14</text>
<text x="305.6" y="79.3">IO27</text>
<text x="371" y="83">IO4</text>
<text x="371" y="79.4">IO16</text>
<text x="52.2" y="89.9">D-in</text>
<text x="305.6" y="86.3">IO12</text>
<text x="371.1" y="86.4">IO0</text>
<text x="237.6" y="90.3" transform="rotate(-90 237.6 90.3)">5v_input</text>
<text x="305.6" y="93.4">IO13</text>
<text x="371" y="90">IO2</text>
<text x="371" y="93.6">IO15</text>
<text x="306.7" y="96.9">SD2</text>
<text x="306.7" y="100.4">SD3</text>
<text x="371" y="97.1">SD1</text>
<text x="371.1" y="100.5">SD0</text>
<text x="279.9" y="103.2" transform="rotate(-90 279.9 103.2)">EN</text>
<text x="304.5" y="104.1">CMD</text>
<text x="371" y="104.1">CLK</text>
<text x="12.8" y="109.3">UGND</text>
<text x="53.4" y="109.3">UGND</text>
<text x="113" y="126.9">5v_input</text>
<text x="273.5" y="135.7">3.3v_rail</text>
<text x="210.6" y="139.3">5v_rail</text>
<text x="265.2" y="142.9">SENSOR_VP</text>
<text x="281.6" y="139.3">EN</text>
<text x="319.7" y="139.4">IO23</text>
<text x="319.7" y="142.9">IO22</text>
<text x="34.5" y="148.1">D-in</text>
<text x="85.4" y="148.2">D-</text>
<text x="265.2" y="146.4">SENSOR_NP</text>
<text x="279.2" y="149.8">IO34</text>
<text x="322.2" y="149.9">RX</text>
<text x="322.4" y="146.4">TX</text>
<text x="33.6" y="155.2">D+in</text>
<text x="85.3" y="151.8">VBUS_raw</text>
<text x="85.4" y="155.2">D+</text>
<text x="113.4" y="153.5">USB_5v</text>
<text x="279.2" y="153.4">IO35</text>
<text x="319.7" y="153.5">IO21</text>
<text x="279.2" y="160.4">IO33</text>
<text x="279.2" y="156.9">IO32</text>
<text x="319.7" y="160.5">IO19</text>
<text x="353.3" y="158.7">Vin</text>
<text x="279.2" y="167.5">IO26</text>
<text x="279.2" y="163.9">IO25</text>
<text x="319.7" y="164">IO18</text>
<text x="321.6" y="167.6">IO5</text>
<text x="279.2" y="171">IO27</text>
<text x="319.7" y="171.1">IO17</text>
<text x="279.2" y="174.5">IO14</text>
<text x="279.2" y="178">IO12</text>
<text x="319.6" y="174.6">IO16</text>
<text x="321.5" y="178.2">IO4</text>
<text x="279.2" y="185.1">IO13</text>
<text x="321.4" y="181.8">IO0</text>
<text x="321.6" y="185.2">IO2</text>
<text x="280.2" y="188.6">SD2</text>
<text x="319.7" y="188.7">IO15</text>
<text x="278" y="195.8">CMD</text>
<text x="280.2" y="192.2">SD3</text>
<text x="320.6" y="195.9">SD0</text>
<text x="320.8" y="192.2">SD1</text>
<text x="20.3" y="199.3">5v_rail</text>
<text x="152.2" y="199.4">3.3v_rail</text>
<text x="319.7" y="199.4">CLK</text>
<text x="228.1" y="211.7">3.3v_rail</text>
<text x="339.4" y="227.5">IO0</text>
<text x="394" y="227.6">EN</text>
<text x="206.9" y="248.8">3.3v_rail</text>
<text x="175.2" y="255.8">DTR</text>
<text x="199.9" y="262.9">RX</text>
<text x="68.5" y="266.3">D+</text>
<text x="69.4" y="269.9">D-</text>
<text x="175.3" y="269.9">RTS</text>
<text x="199.9" y="266.4">TX</text>
<text x="378.1" y="266.4">EN</text>
<text x="66.6" y="271.6" transform="rotate(-90 66.6 271.6)">3.3v_rail</text>
<text x="328.5" y="273.4">DTR</text>
<text x="206.9" y="280.5">3.3v_rail</text>
<text x="89.2" y="284">RST</text>
<text x="378.2" y="289.2">IO0</text>
<text x="329.1" y="296.3">RTS</text>
<text x="101.8" y="311.3" transform="rotate(-90 101.8 311.3)">ACTIVE</text>
<text x="124.5" y="321">RST</text>
<text x="161.1" y="321.1">3.3v_rail</text>
<text x="117.8" y="333.4">ACTIVE</text>
<text x="92.9" y="336.2" transform="rotate(-90 92.9 336.2)">VBUS_raw</text>
</g>
<g font-size="3.9" fill="#800">
<text x="250.5" y="322.6">TITLE:</text>
<text x="379.1" y="327.3">REV:</text>
<text x="287.4" y="336.8">Company:</text>
<text x="378.7" y="337.4">Sheet: 1/1</text>
<text x="287.4" y="344.5">Date:</text>
<text x="336.4" y="344.5">Drawn By: devansh2621</text>
</g>
<g font-size="3.2" fill="#800">
<text x="41.6" y="7">1</text>
<text x="110.8" y="7">2</text>
<text x="179.9" y="7">3</text>
<text x="249.1" y="7">4</text>
<text x="318.2" y="7">5</text>
<text x="4.1" y="42.1">A</text>
<text x="405.9" y="42.1">A</text>
<text x="4.1" y="111.3">B</text>
<text x="405.9" y="111.3">B</text>
<text x="4.1" y="180.4">C</text>
<text x="405.9" y="180.4">C</text>
<text x="4.1" y="249.6">D</text>
<text x="405.9" y="249.6">D</text>
<text x="41.6" y="349.2">1</text>
<text x="110.8" y="349.2">2</text>
<text x="179.9" y="349.2">3</text>
<text x="249.1" y="349.2">4</text>
<text x="318.2" y="349.2">5</text>
</g>
<g font-size="3.2" fill="#000080">
<text x="340" y="28.2">U7</text>
<text x="340" y="31.2">ESP32-WROOM-32D</text>
<text x="42.3" y="40.6">L1</text>
<text x="70.6" y="40.6">C17</text>
<text x="42.3" y="43.8">600</text>
<text x="56.4" y="45.4">4.7uF</text>
<text x="56.4" y="42.2">C1</text>
<text x="67.7" y="44">100nF</text>
<text x="380.6" y="47.4">0</text>
<text x="380.6" y="44.4">R13</text>
<text x="74.7" y="52.6">USB1</text>
<text x="167.2" y="52.8">U2</text>
<text x="269.9" y="51.2">C19</text>
<text x="284" y="51">C18</text>
<text x="39.2" y="58.1">F2</text>
<text x="74.7" y="55.8">TYPE-C16PIN</text>
<text x="118" y="59.9">47uF</text>
<text x="158.6" y="56.3">TPS62163DSGR</text>
<text x="191" y="59.8">100k</text>
<text x="195.5" y="56.3">R3</text>
<text x="267" y="54.6">100nF</text>
<text x="282" y="54.6">22uF</text>
<text x="380.6" y="58.1">0</text>
<text x="49.1" y="65.1">5.1k</text>
<text x="49.1" y="62">R1</text>
<text x="118.7" y="63.4">C13</text>
<text x="137.6" y="63.4">C3</text>
<text x="148.2" y="63.4">C6</text>
<text x="188.4" y="63.7">U5</text>
<text x="211.7" y="63.4">C4</text>
<text x="222.2" y="63.5">C7</text>
<text x="379.7" y="61.6">R14</text>
<text x="97.4" y="66.9">12v input</text>
<text x="133.8" y="66.9">10uF</text>
<text x="145.3" y="66.9">100nF</text>
<text x="188.4" y="66.8">2.2uH</text>
<text x="209.7" y="66.9">22uF</text>
<text x="219.3" y="66.9">100nF F1</text>
<text x="49.1" y="76.1">R2</text>
<text x="140.8" y="77.6">R4100k</text>
<text x="217" y="75.7">C16</text>
<text x="49.1" y="79.2">5.1k</text>
<text x="217" y="78.9">47uF</text>
<text x="275.5" y="87.7">10k</text>
<text x="275.5" y="84.6">R7</text>
<text x="284.6" y="88.1">100nF</text>
<text x="287.5" y="84.7">C20</text>
<text x="37" y="105.5">600</text>
<text x="37" y="102.3">L2</text>
<text x="148.2" y="119.8">C9</text>
<text x="165.4" y="117.9">U3</text>
<text x="145.3" y="123.3">100nF</text>
<text x="165.4" y="120.9">LM66100DCKR</text>
<text x="297.7" y="130">HDR-M-2.54_1x20</text>
<text x="297.7" y="126.9">J1</text>
<text x="338.4" y="130">HDR-M-2.54_1x20</text>
<text x="338.4" y="126.8">J2</text>
<text x="197.6" y="137.1">1uF</text>
<text x="197.6" y="133.9">C8</text>
<text x="61.4" y="142.2">USBLC6-2SC6_C2827654</text>
<text x="61.4" y="139.1">D1</text>
<text x="145.3" y="149.8">100nF</text>
<text x="148.2" y="146.3">C10</text>
<text x="165.4" y="147.4">LM66100DCKR</text>
<text x="165.4" y="144.4">U4</text>
<text x="370.1" y="149.7">J3</text>
<text x="370.1" y="152.9">HDR-M-2.54_1x2</text>
<text x="70.6" y="190.4">TPS62162DSGT</text>
<text x="79" y="186.7">U1</text>
<text x="44.7" y="195.7">100nF</text>
<text x="47.6" y="192.3">C11</text>
<text x="60" y="195.3">10uF</text>
<text x="60" y="192.1">C2</text>
<text x="100.2" y="195.6">2.2uH</text>
<text x="100.2" y="192.5">U6</text>
<text x="113.2" y="195.3">100k</text>
<text x="113.2" y="192.2">R6</text>
<text x="127" y="195.3">22uF</text>
<text x="127" y="192.2">C5</text>
<text x="134.7" y="195.7">100nF</text>
<text x="137.6" y="192.3">C12</text>
<text x="40.3" y="208">47uF</text>
<text x="52.6" y="206.3">R5100k</text>
<text x="132.3" y="207.6">47uF</text>
<text x="132.3" y="204.5">C15</text>
<text x="196.3" y="207.9">1k</text>
<text x="196.3" y="204.7">R19</text>
<text x="41.1" y="211.5">C14</text>
<text x="209" y="220.4">POWER</text>
<text x="211.1" y="216.8">LED3</text>
<text x="313.9" y="219.7">SW2</text>
<text x="366.9" y="219.7">SW1</text>
<text x="330.5" y="238">100nF</text>
<text x="333.4" y="234.5">C21</text>
<text x="383.4" y="238">100nF</text>
<text x="386.3" y="234.5">C22</text>
<text x="133.7" y="243.1">U8</text>
<text x="189.9" y="241.5">LED1</text>
<text x="191.7" y="245">RX</text>
<text x="118.1" y="246.8">CP2102N-A02-GQFN28</text>
<text x="187.3" y="255.6">R15</text>
<text x="86.1" y="262.6">22</text>
<text x="86.1" y="259.4">R11</text>
<text x="187.3" y="258.8">1k</text>
<text x="187.5" y="269.8">R16</text>
<text x="354.2" y="269.7">10k</text>
<text x="354.2" y="266.6">R9</text>
<text x="92.2" y="273.3">22</text>
<text x="187.5" y="273.3">1k</text>
<text x="371.8" y="273.3">Q1</text>
<text x="92.2" y="276.8">R12</text>
<text x="371.8" y="276.5">SS8050-G</text>
<text x="68.8" y="287.5">C23</text>
<text x="84.7" y="285.6">C24</text>
<text x="189.9" y="285.6">LED2</text>
<text x="65.9" y="290.9">100nF</text>
<text x="82.2" y="289.2">4.7uF</text>
<text x="191.7" y="289.1">TX</text>
<text x="354.2" y="292.6">10k</text>
<text x="354.2" y="289.5">R8</text>
<text x="371.8" y="299.4">SS8050-G</text>
<text x="371.8" y="296.2">Q2</text>
<text x="83.4" y="305">R17</text>
<text x="79.4" y="308.5">22.1k</text>
<text x="107.3" y="316.9">47.5k</text>
<text x="107.3" y="313.8">U9</text>
<text x="144.3" y="317.3">2k</text>
<text x="144.3" y="314.1">R18</text>
<text x="144.3" y="329.6">10k</text>
<text x="144.3" y="326.6">R10</text>
</g>
<g font-size="3.2">
<text x="360" y="35.4">39</text>
<text x="322.4" y="38.9">1</text>
<text x="325.9" y="40.7">GND</text>
<text x="351.2" y="37.2">GND</text>
<text x="351.2" y="40.7">GND</text>
<text x="360" y="38.9">38</text>
<text x="65.3" y="60.1">A1B12</text>
<text x="77.2" y="61.9">GND</text>
<text x="156.6" y="65.4">1</text>
<text x="160.1" y="67.2">PGND</text>
<text x="156.6" y="76">4</text>
<text x="160.1" y="77.8">AGND</text>
<text x="320.3" y="88.3">15</text>
<text x="325.9" y="90.1">GND</text>
<text x="65.3" y="98.9">B1A12</text>
<text x="77.2" y="100.7">GND</text>
<text x="154.8" y="128.9">2</text>
<text x="158.3" y="130.7">GND</text>
<text x="299.4" y="136">1</text>
<text x="340" y="136">1</text>
<text x="299.4" y="139.5">2</text>
<text x="299.4" y="143">3</text>
<text x="340" y="139.5">2</text>
<text x="340" y="143">3</text>
<text x="299.4" y="146.5">4</text>
<text x="340" y="146.5">4</text>
<text x="50.7" y="150.1">2</text>
<text x="54.2" y="151.8">GND</text>
<text x="154.8" y="155.4">2</text>
<text x="299.4" y="150.1">5</text>
<text x="299.4" y="153.6">6</text>
<text x="340" y="150.1">5</text>
<text x="340" y="153.6">6</text>
<text x="158.3" y="157.1">GND</text>
<text x="299.4" y="157.1">7</text>
<text x="299.4" y="160.7">8</text>
<text x="340" y="157.1">7</text>
<text x="340" y="160.7">8</text>
<text x="371.1" y="158.5">1</text>
<text x="299.4" y="164.2">9</text>
<text x="299.4" y="167.7">10</text>
<text x="340" y="164.2">9</text>
<text x="340" y="167.7">10</text>
<text x="371.1" y="162.1">2</text>
<text x="299.4" y="171.2">11</text>
<text x="340" y="171.2">11</text>
<text x="299.4" y="174.8">12</text>
<text x="299.4" y="178.3">13</text>
<text x="340" y="174.8">12</text>
<text x="340" y="178.3">13</text>
<text x="299.4" y="181.8">14</text>
<text x="299.4" y="185.3">15</text>
<text x="340" y="181.8">14</text>
<text x="340" y="185.3">15</text>
<text x="299.4" y="188.9">16</text>
<text x="340" y="188.9">16</text>
<text x="68.4" y="194.2">1</text>
<text x="71.9" y="195.9">PGND</text>
<text x="299.4" y="192.4">17</text>
<text x="299.4" y="195.9">18</text>
<text x="340" y="192.4">17</text>
<text x="340" y="195.9">18</text>
<text x="299.4" y="199.5">19</text>
<text x="299.4" y="203">20</text>
<text x="340" y="199.5">19</text>
<text x="340" y="203">20</text>
<text x="68.4" y="204.8">4</text>
<text x="71.9" y="206.5">AGND</text>
<text x="105.4" y="261.2">3</text>
<text x="108.9" y="263">GND</text>
</g>
<g font-size="3.2" fill="#00f">
<text x="322.4" y="46">3</text>
<text x="325.9" y="47.8">EN</text>
<text x="350.7" y="44.2">IO23</text>
<text x="350.7" y="47.8">IO22</text>
<text x="360" y="42.5">37</text>
<text x="360" y="46">36</text>
<text x="322.4" y="53.1">5</text>
<text x="349.9" y="51.3">TXD0</text>
<text x="360" y="49.5">35</text>
<text x="360" y="53.1">34</text>
<text x="322.4" y="56.6">6</text>
<text x="325.9" y="58.3">IO34</text>
<text x="325.9" y="54.8">SENSOR_VN</text>
<text x="349.7" y="54.8">RXD0</text>
<text x="350.7" y="58.3">IO21</text>
<text x="360" y="56.6">33</text>
<text x="67.3" y="63.6">A4B9</text>
<text x="77.2" y="65.4">VBUS</text>
<text x="174.7" y="63.6">EP</text>
<text x="180.1" y="65.4">8</text>
<text x="180.1" y="61.9">9</text>
<text x="322.4" y="63.6">8</text>
<text x="322.4" y="60.1">7</text>
<text x="325.9" y="65.4">IO32</text>
<text x="325.9" y="61.9">IO35</text>
<text x="350.7" y="65.4">IO19</text>
<text x="353.9" y="61.9">NC</text>
<text x="360" y="60.1">32</text>
<text x="360" y="63.6">31</text>
<text x="71.5" y="67.2">A5</text>
<text x="71.5" y="70.7">A6</text>
<text x="77.2" y="68.9">CC1</text>
<text x="112.9" y="68.9">1</text>
<text x="156.6" y="68.9">2</text>
<text x="160.1" y="70.7">VIN</text>
<text x="173.3" y="70.7">SW</text>
<text x="174.2" y="67.2">PG</text>
<text x="180.1" y="68.9">7</text>
<text x="320.3" y="70.7">10</text>
<text x="322.4" y="67.2">9</text>
<text x="325.9" y="68.9">IO33</text>
<text x="350.7" y="68.9">IO18</text>
<text x="360" y="67.2">30</text>
<text x="360" y="70.7">29</text>
<text x="71.5" y="74.2">A7</text>
<text x="71.5" y="77.8">A8</text>
<text x="77.2" y="72.5">DP1</text>
<text x="77.2" y="76">DN1</text>
<text x="112.9" y="76">2</text>
<text x="112.9" y="72.5">3</text>
<text x="156.6" y="72.5">3</text>
<text x="160.1" y="74.2">EN</text>
<text x="171.8" y="74.2">VOS</text>
<text x="174.6" y="77.8">FB</text>
<text x="180.1" y="76">5</text>
<text x="180.1" y="72.5">6</text>
<text x="320.3" y="77.8">12</text>
<text x="320.3" y="74.2">11</text>
<text x="325.9" y="76">IO26</text>
<text x="325.9" y="72.5">IO25</text>
<text x="350.7" y="76">IO17</text>
<text x="352.7" y="72.5">IO5</text>
<text x="360" y="74.2">28</text>
<text x="360" y="77.8">27</text>
<text x="71.5" y="81.3">B5</text>
<text x="77.2" y="79.5">SBU1</text>
<text x="77.2" y="83">CC2</text>
<text x="320.3" y="81.3">13</text>
<text x="325.9" y="83">IO14</text>
<text x="325.9" y="79.5">IO27</text>
<text x="350.7" y="79.5">IO16</text>
<text x="352.7" y="83">IO4</text>
<text x="360" y="81.3">26</text>
<text x="71.5" y="84.8">B6</text>
<text x="71.5" y="88.3">B7</text>
<text x="77.2" y="86.6">DP2</text>
<text x="320.3" y="84.8">14</text>
<text x="325.9" y="86.6">IO12</text>
<text x="352.7" y="86.6">IO0</text>
<text x="360" y="84.8">25</text>
<text x="360" y="88.3">24</text>
<text x="67.3" y="95.4">B4A9</text>
<text x="71.5" y="91.9">B8</text>
<text x="77.2" y="90.1">DN2</text>
<text x="77.2" y="93.6">SBU2</text>
<text x="320.3" y="95.4">17</text>
<text x="320.3" y="91.9">16</text>
<text x="325.9" y="93.6">IO13</text>
<text x="350.7" y="93.6">IO15</text>
<text x="352.7" y="90.1">IO2</text>
<text x="360" y="91.9">23</text>
<text x="360" y="95.4">22</text>
<text x="77.2" y="97.2">VBUS</text>
<text x="320.3" y="98.9">18</text>
<text x="325.9" y="100.7">SD3</text>
<text x="325.9" y="97.2">SD2</text>
<text x="351.9" y="97.2">SD1</text>
<text x="351.9" y="100.7">SD0</text>
<text x="360" y="98.9">21</text>
<text x="73.7" y="102.4">1</text>
<text x="73.7" y="106">2</text>
<text x="77.2" y="104.2">SHELL</text>
<text x="77.2" y="107.7">SHELL</text>
<text x="320.3" y="102.4">19</text>
<text x="325.9" y="104.2">CMD</text>
<text x="352.4" y="104.2">CLK</text>
<text x="360" y="102.4">20</text>
<text x="73.7" y="109.5">3</text>
<text x="73.7" y="113">4</text>
<text x="77.2" y="111.3">SHELL</text>
<text x="77.2" y="114.8">SHELL</text>
<text x="154.8" y="125.4">1</text>
<text x="178.3" y="125.4">6</text>
<text x="158.3" y="127.1">VIN</text>
<text x="167.9" y="127.1">VOUT</text>
<text x="172.7" y="130.7">ST</text>
<text x="178.3" y="128.9">5</text>
<text x="154.8" y="132.4">3</text>
<text x="158.3" y="134.2">CE#</text>
<text x="172.3" y="134.2">NC</text>
<text x="178.3" y="132.4">4</text>
<text x="50.7" y="146.5">1</text>
<text x="54.2" y="148.3">IO1</text>
<text x="66.9" y="148.3">IO1</text>
<text x="74.3" y="146.5">6</text>
<text x="50.7" y="153.6">3</text>
<text x="54.2" y="155.4">IO2</text>
<text x="63.9" y="151.8">VBUS</text>
<text x="66.9" y="155.4">IO2</text>
<text x="74.3" y="153.6">4</text>
<text x="74.3" y="150.1">5</text>
<text x="154.8" y="151.8">1</text>
<text x="158.3" y="153.6">VIN</text>
<text x="167.9" y="153.6">VOUT</text>
<text x="178.3" y="155.4">5</text>
<text x="178.3" y="151.8">6</text>
<text x="154.8" y="158.9">3</text>
<text x="158.3" y="160.7">CE#</text>
<text x="172.3" y="160.7">NC</text>
<text x="172.7" y="157.1">ST</text>
<text x="178.3" y="158.9">4</text>
<text x="68.4" y="197.7">2</text>
<text x="86" y="195.9">PG</text>
<text x="91.9" y="197.7">7</text>
<text x="91.9" y="194.2">8</text>
<text x="68.4" y="201.2">3</text>
<text x="71.9" y="199.5">VIN</text>
<text x="71.9" y="203">EN</text>
<text x="83.6" y="203">VOS</text>
<text x="85.1" y="199.5">SW</text>
<text x="91.9" y="201.2">6</text>
<text x="82.2" y="207.9" transform="rotate(-90 82.2 207.9)">EP</text>
<text x="86.4" y="206.5">FB</text>
<text x="91.9" y="204.8">5</text>
<text x="80.8" y="210.6" transform="rotate(-90 80.8 210.6)">9</text>
<text x="308.4" y="225.9">1</text>
<text x="324.6" y="225.9">2</text>
<text x="361.3" y="225.9">1</text>
<text x="377.5" y="225.9">2</text>
<text x="164.2" y="250.6">29</text>
<text x="105.4" y="254.1">1</text>
<text x="105.4" y="257.7">2</text>
<text x="108.9" y="255.9">DCD</text>
<text x="156.1" y="255.9">DTR</text>
<text x="158.8" y="252.4">EP</text>
<text x="164.2" y="257.7">27</text>
<text x="164.2" y="254.1">28</text>
<text x="108.9" y="259.4">RI/CLK</text>
<text x="155.9" y="259.4">DSR</text>
<text x="156.2" y="263">TXD</text>
<text x="164.2" y="261.2">26</text>
<text x="105.4" y="264.7">4</text>
<text x="105.4" y="268.3">5</text>
<text x="108.9" y="266.5">D+</text>
<text x="155.9" y="266.5">RXD</text>
<text x="164.2" y="268.3">24</text>
<text x="164.2" y="264.7">25</text>
<text x="105.4" y="275.3">7</text>
<text x="108.9" y="270">D-</text>
<text x="156.4" y="273.5">CTS</text>
<text x="156.4" y="270">RTS</text>
<text x="164.2" y="275.3">22</text>
<text x="164.2" y="271.8">23</text>
<text x="105.4" y="278.8">8</text>
<text x="108.9" y="277.1">VREGIN</text>
<text x="108.9" y="280.6">VBUS</text>
<text x="151.4" y="280.6">GPIO.5</text>
<text x="151.4" y="277.1">GPIO.4</text>
<text x="164.2" y="278.8">21</text>
<text x="103.4" y="285.9">10</text>
<text x="105.4" y="282.4">9</text>
<text x="108.9" y="284.1">RSTb</text>
<text x="108.9" y="287.7">NC</text>
<text x="143.8" y="287.7">GPIO.0/TXT</text>
<text x="151.4" y="284.1">GPIO.6</text>
<text x="164.2" y="285.9">19</text>
<text x="164.2" y="282.4">20</text>
<text x="103.4" y="289.4">11</text>
<text x="103.4" y="292.9">12</text>
<text x="108.9" y="291.2">SUSPENDb</text>
<text x="143.6" y="291.2">GPIO.1/RXT</text>
<text x="164.2" y="292.9">17</text>
<text x="164.2" y="289.4">18</text>
<text x="103.4" y="296.5">13</text>
<text x="108.9" y="294.7">SUSPEND</text>
<text x="108.9" y="298.2">CHREN</text>
<text x="136.2" y="298.2">GPIO.3/WAKEUP</text>
<text x="139.5" y="294.7">GPIO.2/RS485</text>
<text x="164.2" y="296.5">16</text>
<text x="103.4" y="300">14</text>
<text x="108.9" y="301.8">CHR1</text>
<text x="153.9" y="301.8">CHR0</text>
<text x="164.2" y="300">15</text>
</g>
<g font-size="3.2" fill="#f00">
<text x="322.4" y="42.5">2</text>
<text x="325.9" y="44.2">VDD33</text>
<text x="322.4" y="49.5">4</text>
<text x="325.9" y="51.3">SENSOR_VP</text>
<text x="105.4" y="271.8">6</text>
<text x="108.9" y="273.5">VDD</text>
</g>
</svg>
